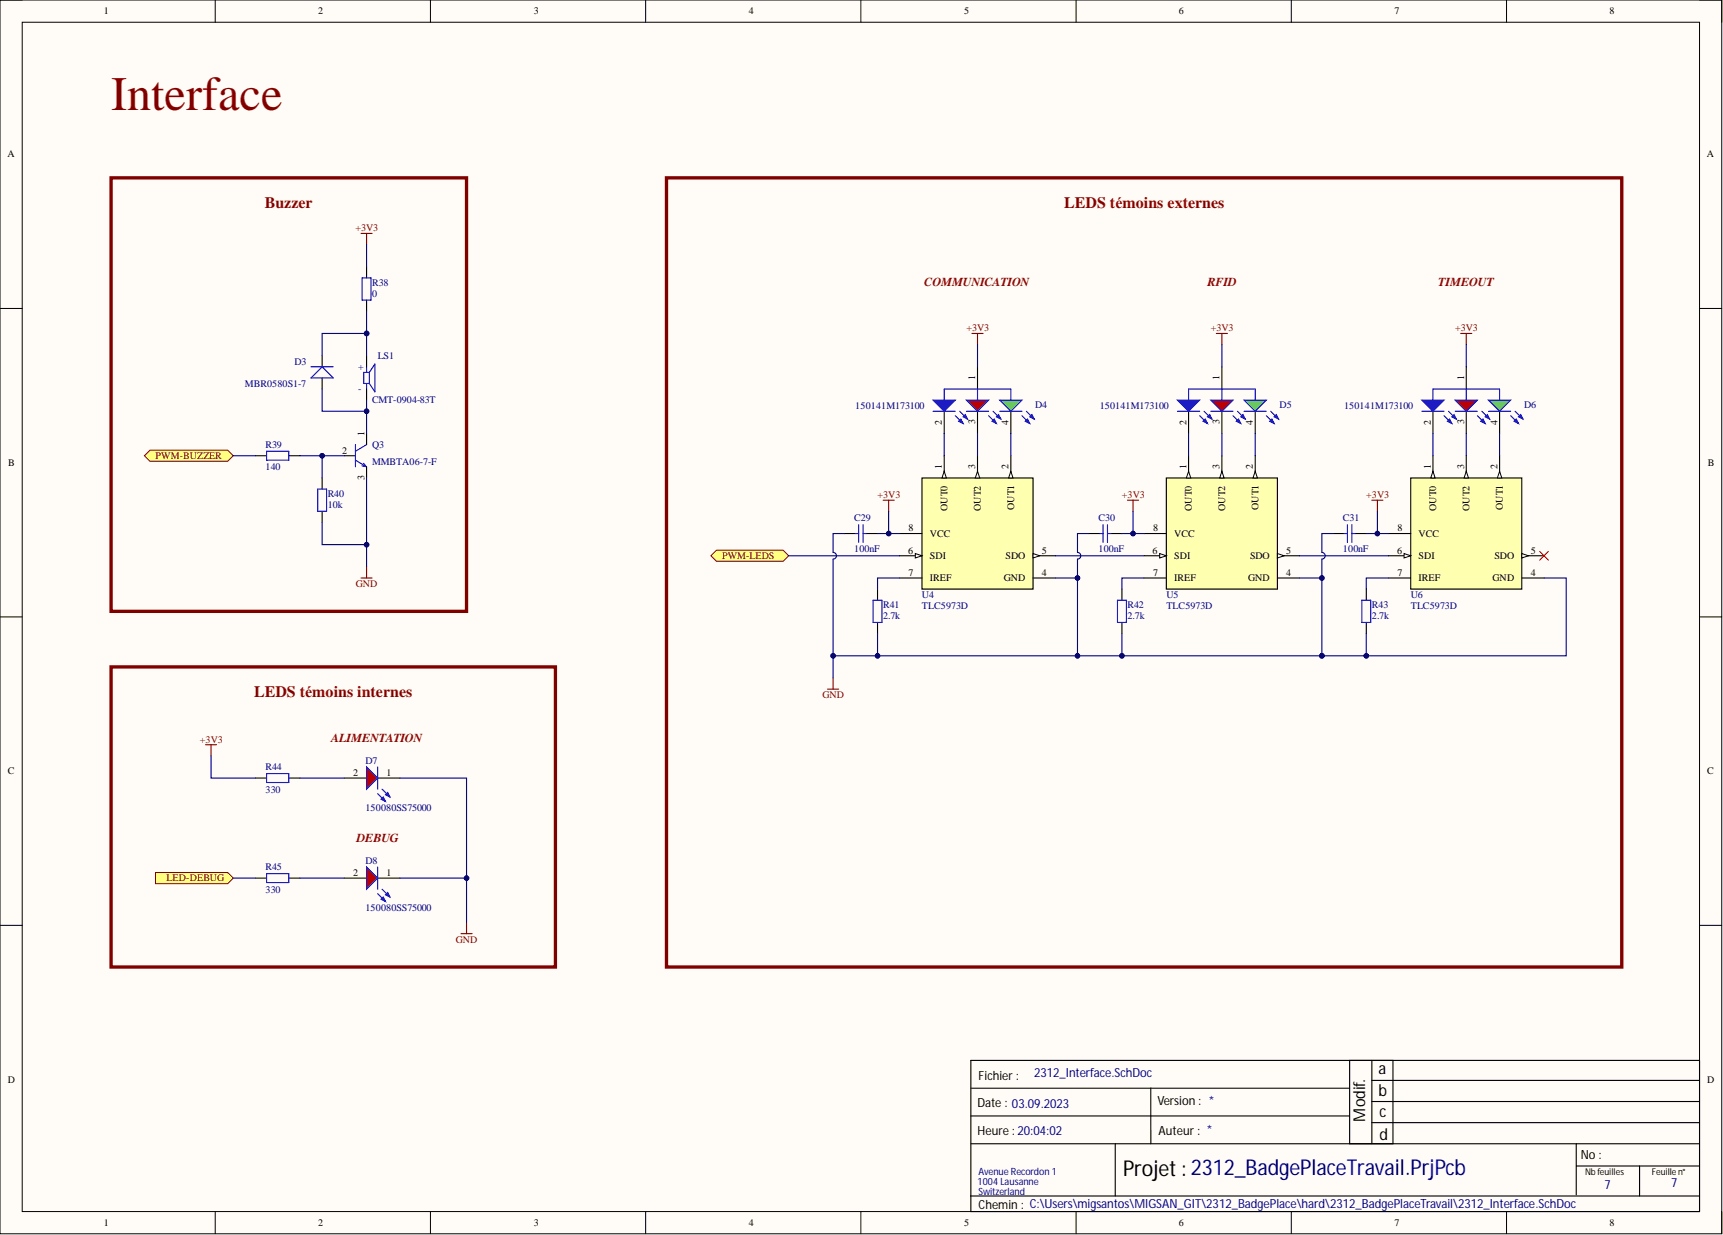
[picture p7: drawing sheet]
<svg xmlns="http://www.w3.org/2000/svg" width="393mm" height="282mm" viewBox="0 0 393 282" stroke-linecap="round" stroke-linejoin="round" font-family="sans-serif">
<path d="M0 0h393.1v281.6h-393.1z" fill-rule="evenodd" fill="#fffcf8"/>
<path d="M0 0h393.1v281.6h-393.1z" fill="none" stroke="#000" stroke-width=".23"/>
<path d="M5.1 5.1h382.9v271.4h-382.9z" fill-rule="evenodd" fill="#fffcf8"/>
<g fill="none" stroke="#000" stroke-width=".23">
<path d="M0 0h5.1M5.1 5.1h382.9v271.4h-382.9zM49.1 0v5.1M98.3 0v5.1M147.4 0v5.1M196.5 0v5.1M245.7 0v5.1M294.8 0v5.1M343.9 0v5.1M388 0h5.1v5.1M0 70.4h5.1M388 70.4h5.1"/>
<path d="M0 140.8h5.1M388 140.8h5.1M0 211.2h5.1M388 211.2h5.1M49.1 276.5v5.1M98.3 276.5v5.1M147.4 276.5v5.1M196.5 276.5v5.1M245.7 276.5v5.1M294.8 276.5v5.1M343.9 276.5v5.1M393.1 276.5v5.1"/>
</g>
<g fill="none" stroke="#000" stroke-width=".25">
<path d="M215.6 93.9v5M223.2 83.7v5.1M223.2 93.9v5M230.8 93.9v5M221.6 242h166.4v34.5h-166.4zM221.6 248.4h86.5M221.6 254.7h86.5M262.7 248.4v12.6M308.1 242v19M313.2 242v19M313.2 246.6h74.8M313.2 251.4h74.8"/>
<path d="M313.2 256.2h74.8M318 242v19M221.6 273h166.4M221.6 261h166.4M254.6 261v12M359.8 261v11.7M359.8 266.1h28.2M374.3 266.1v6.9"/>
</g>
<path d="M228.2 91.3h5.1l-2.5 2.6z" fill="#0f0"/>
<path d="M225.7 94.9l1.8 1.8M226.7 93.9l1.8 1.7M228.2 91.3h5.1l-2.5 2.6z" fill="none" stroke="#00f" stroke-width=".25"/>
<path d="M227 95.6l.5 1.1-1-.6z" fill="#00f"/>
<path d="M227 95.6l.5 1.1-1-.6z" fill="none" stroke="#00f" stroke-width=".25"/>
<path d="M228 94.6l.5 1-1-.5z" fill="#00f"/>
<path d="M215.6 91.3v-2.5h15.2v2.5M220.6 93.9h5.1M228 94.6l.5 1-1-.5z" fill="none" stroke="#00f" stroke-width=".25"/>
<path d="M220.6 91.3h5.1l-2.5 2.6z" fill="#f00"/>
<path d="M218.1 94.9l1.8 1.8M219.1 93.9l1.8 1.7M220.6 91.3h5.1l-2.5 2.6z" fill="none" stroke="#00f" stroke-width=".25"/>
<path d="M219.4 95.6l.5 1.1-1.1-.6z" fill="#00f"/>
<path d="M219.4 95.6l.5 1.1-1.1-.6z" fill="none" stroke="#00f" stroke-width=".25"/>
<path d="M220.4 94.6l.5 1-1-.5z" fill="#00f"/>
<path d="M213 93.9h5.1M220.4 94.6l.5 1-1-.5z" fill="none" stroke="#00f" stroke-width=".25"/>
<path d="M213 91.3h5.1l-2.5 2.6z" fill="#00f"/>
<path d="M213 91.3h5.1l-2.5 2.6zM233.3 94.9l1.8 1.8M234.3 93.9l1.8 1.7" fill="none" stroke="#00f" stroke-width=".25"/>
<path d="M234.6 95.6l.5 1.1-1-.6z" fill="#00f"/>
<path d="M234.6 95.6l.5 1.1-1-.6z" fill="none" stroke="#00f" stroke-width=".25"/>
<path d="M235.6 94.6l.5 1-1-.5z" fill="#00f"/>
<path d="M223.2 88.8v2.5M228.2 93.9h5.1M235.6 94.6l.5 1-1-.5z" fill="none" stroke="#00f" stroke-width=".25"/>
<path d="M271.3 93.9v5M278.9 83.7v5.1M278.9 93.9v5M286.6 93.9v5" fill="none" stroke="#000" stroke-width=".25"/>
<path d="M284 91.3h5.1l-2.5 2.6z" fill="#0f0"/>
<path d="M281.5 94.9l1.8 1.8M282.5 93.9l1.8 1.7M284 91.3h5.1l-2.5 2.6z" fill="none" stroke="#00f" stroke-width=".25"/>
<path d="M282.8 95.6l.5 1.1-1.1-.6z" fill="#00f"/>
<path d="M282.8 95.6l.5 1.1-1.1-.6z" fill="none" stroke="#00f" stroke-width=".25"/>
<path d="M283.8 94.6l.5 1-1-.5z" fill="#00f"/>
<path d="M271.3 91.3v-2.5h15.3v2.5M276.4 93.9h5.1M283.8 94.6l.5 1-1-.5z" fill="none" stroke="#00f" stroke-width=".25"/>
<path d="M276.4 91.3h5.1l-2.6 2.6z" fill="#f00"/>
<path d="M273.9 94.9l1.8 1.8M274.9 93.9l1.8 1.7M276.4 91.3h5.1l-2.6 2.6z" fill="none" stroke="#00f" stroke-width=".25"/>
<path d="M275.1 95.6l.6 1.1-1.1-.6z" fill="#00f"/>
<path d="M275.1 95.6l.6 1.1-1.1-.6z" fill="none" stroke="#00f" stroke-width=".25"/>
<path d="M276.2 94.6l.5 1-1-.5z" fill="#00f"/>
<path d="M268.8 93.9h5.1M276.2 94.6l.5 1-1-.5z" fill="none" stroke="#00f" stroke-width=".25"/>
<path d="M268.8 91.3h5.1l-2.6 2.6z" fill="#00f"/>
<path d="M268.8 91.3h5.1l-2.6 2.6zM289.1 94.9l1.8 1.8M290.1 93.9l1.8 1.7" fill="none" stroke="#00f" stroke-width=".25"/>
<path d="M290.4 95.6l.5 1.1-1-.6z" fill="#00f"/>
<path d="M290.4 95.6l.5 1.1-1-.6z" fill="none" stroke="#00f" stroke-width=".25"/>
<path d="M291.4 94.6l.5 1-1-.5z" fill="#00f"/>
<path d="M278.9 88.8v2.5M284 93.9h5.1M291.4 94.6l.5 1-1-.5z" fill="none" stroke="#00f" stroke-width=".25"/>
<path d="M327.1 93.9v5M334.7 83.7v5.1M334.7 93.9v5M342.3 93.9v5" fill="none" stroke="#000" stroke-width=".25"/>
<path d="M339.8 91.3h5.1l-2.6 2.6z" fill="#0f0"/>
<path d="M337.3 94.9l1.7 1.8M338.3 93.9l1.8 1.7M339.8 91.3h5.1l-2.6 2.6z" fill="none" stroke="#00f" stroke-width=".25"/>
<path d="M338.5 95.6l.5 1.1-1-.6z" fill="#00f"/>
<path d="M338.5 95.6l.5 1.1-1-.6z" fill="none" stroke="#00f" stroke-width=".25"/>
<path d="M339.6 94.6l.5 1-1.1-.5z" fill="#00f"/>
<path d="M327.1 91.3v-2.5h15.2v2.5M332.2 93.9h5.1M339.6 94.6l.5 1-1.1-.5z" fill="none" stroke="#00f" stroke-width=".25"/>
<path d="M332.2 91.3h5.1l-2.6 2.6z" fill="#f00"/>
<path d="M329.7 94.9l1.7 1.8M330.7 93.9l1.8 1.7M332.2 91.3h5.1l-2.6 2.6z" fill="none" stroke="#00f" stroke-width=".25"/>
<path d="M330.9 95.6l.5 1.1-1-.6z" fill="#00f"/>
<path d="M330.9 95.6l.5 1.1-1-.6z" fill="none" stroke="#00f" stroke-width=".25"/>
<path d="M331.9 94.6l.6 1-1.1-.5z" fill="#00f"/>
<path d="M324.6 93.9h5.1M331.9 94.6l.6 1-1.1-.5z" fill="none" stroke="#00f" stroke-width=".25"/>
<path d="M324.6 91.3h5.1l-2.6 2.6z" fill="#00f"/>
<path d="M324.6 91.3h5.1l-2.6 2.6zM344.9 94.9l1.8 1.8M345.9 93.9l1.8 1.7" fill="none" stroke="#00f" stroke-width=".25"/>
<path d="M346.1 95.6l.6 1.1-1.1-.6z" fill="#00f"/>
<path d="M346.1 95.6l.6 1.1-1.1-.6z" fill="none" stroke="#00f" stroke-width=".25"/>
<path d="M347.2 94.6l.5 1-1-.5z" fill="#00f"/>
<path d="M334.7 88.8v2.5M339.8 93.9h5.1M347.2 94.6l.5 1-1-.5z" fill="none" stroke="#00f" stroke-width=".25"/>
<path d="M210.5 109.1h25.3v25.4h-25.3z" fill-rule="evenodd" fill="#ffffb0"/>
<path d="M210.5 109.1h25.3v25.4h-25.3zM215.6 104v5.1" fill="none" stroke="#000" stroke-width=".25"/>
<path d="M215.6 107.6l.5 1.5h-1.1z" fill="#f8fcff"/>
<path d="M215.6 107.6l.5 1.5h-1.1z" fill="none" stroke="#000" stroke-width=".23"/>
<path d="M230.8 104v5.1" fill="none" stroke="#000" stroke-width=".25"/>
<path d="M230.8 107.6l.5 1.5h-1z" fill="#f8fcff"/>
<path d="M230.8 107.6l.5 1.5h-1z" fill="none" stroke="#000" stroke-width=".23"/>
<path d="M223.2 104v5.1" fill="none" stroke="#000" stroke-width=".25"/>
<path d="M223.2 107.6l.5 1.5h-1z" fill="#f8fcff"/>
<path d="M223.2 107.6l.5 1.5h-1z" fill="none" stroke="#000" stroke-width=".23"/>
<path d="M235.8 131.9h5.1M235.8 126.8h5.1" fill="none" stroke="#000" stroke-width=".25"/>
<path d="M235.8 126.3l1.6 .5-1.6 .6z" fill="#f8fcff"/>
<path d="M235.8 126.3l1.6 .5-1.6 .6z" fill="none" stroke="#000" stroke-width=".23"/>
<path d="M205.4 126.8h5.1" fill="none" stroke="#000" stroke-width=".25"/>
<path d="M209 126.3l1.5 .5-1.5 .6z" fill="#f8fcff"/>
<path d="M209 126.3l1.5 .5-1.5 .6z" fill="none" stroke="#000" stroke-width=".23"/>
<path d="M205.4 131.9h5.1M205.4 121.8h5.1" fill="none" stroke="#000" stroke-width=".25"/>
<path d="M266.3 109.1h25.3v25.4h-25.3z" fill-rule="evenodd" fill="#ffffb0"/>
<path d="M266.3 109.1h25.3v25.4h-25.3zM271.3 104v5.1" fill="none" stroke="#000" stroke-width=".25"/>
<path d="M271.3 107.6l.5 1.5h-1z" fill="#f8fcff"/>
<path d="M271.3 107.6l.5 1.5h-1z" fill="none" stroke="#000" stroke-width=".23"/>
<path d="M286.6 104v5.1" fill="none" stroke="#000" stroke-width=".25"/>
<path d="M286.6 107.6l.5 1.5h-1.1z" fill="#f8fcff"/>
<path d="M286.6 107.6l.5 1.5h-1.1z" fill="none" stroke="#000" stroke-width=".23"/>
<path d="M278.9 104v5.1" fill="none" stroke="#000" stroke-width=".25"/>
<path d="M278.9 107.6l.6 1.5h-1.1z" fill="#f8fcff"/>
<path d="M278.9 107.6l.6 1.5h-1.1z" fill="none" stroke="#000" stroke-width=".23"/>
<path d="M291.6 131.9h5.1M291.6 126.8h5.1" fill="none" stroke="#000" stroke-width=".25"/>
<path d="M291.6 126.3l1.5 .5-1.5 .6z" fill="#f8fcff"/>
<path d="M291.6 126.3l1.5 .5-1.5 .6z" fill="none" stroke="#000" stroke-width=".23"/>
<path d="M261.2 126.8h5.1" fill="none" stroke="#000" stroke-width=".25"/>
<path d="M264.7 126.3l1.6 .5-1.6 .6z" fill="#f8fcff"/>
<path d="M264.7 126.3l1.6 .5-1.6 .6z" fill="none" stroke="#000" stroke-width=".23"/>
<path d="M261.2 131.9h5.1M261.2 121.8h5.1" fill="none" stroke="#000" stroke-width=".25"/>
<path d="M322.1 109.1h25.3v25.4h-25.3z" fill-rule="evenodd" fill="#ffffb0"/>
<path d="M322.1 109.1h25.3v25.4h-25.3zM327.1 104v5.1" fill="none" stroke="#000" stroke-width=".25"/>
<path d="M327.1 107.6l.5 1.5h-1z" fill="#f8fcff"/>
<path d="M327.1 107.6l.5 1.5h-1z" fill="none" stroke="#000" stroke-width=".23"/>
<path d="M342.3 104v5.1" fill="none" stroke="#000" stroke-width=".25"/>
<path d="M342.3 107.6l.6 1.5h-1.1z" fill="#f8fcff"/>
<path d="M342.3 107.6l.6 1.5h-1.1z" fill="none" stroke="#000" stroke-width=".23"/>
<path d="M334.7 104v5.1" fill="none" stroke="#000" stroke-width=".25"/>
<path d="M334.7 107.6l.5 1.5h-1z" fill="#f8fcff"/>
<path d="M334.7 107.6l.5 1.5h-1z" fill="none" stroke="#000" stroke-width=".23"/>
<path d="M347.4 131.9h5.1M347.4 126.8h5.1" fill="none" stroke="#000" stroke-width=".25"/>
<path d="M347.4 126.3l1.5 .5-1.5 .6z" fill="#f8fcff"/>
<path d="M347.4 126.3l1.5 .5-1.5 .6z" fill="none" stroke="#000" stroke-width=".23"/>
<path d="M317 126.8h5.1" fill="none" stroke="#000" stroke-width=".25"/>
<path d="M320.5 126.3l1.6 .5-1.6 .6z" fill="#f8fcff"/>
<path d="M320.5 126.3l1.6 .5-1.6 .6z" fill="none" stroke="#000" stroke-width=".23"/>
<g fill="none" stroke="#000" stroke-width=".25">
<path d="M73.5 81.2v2.5M73.5 86.3v2.5M83.7 98.9v2.6M58.3 104h2.6M65.9 104h2.6M78.6 104h2.5M83.7 106.6v2.5M192.7 121.8h2.6M197.8 121.8h2.5M200.3 134.5v2.5M248.5 121.8h2.6M253.6 121.8h2.5"/>
<path d="M256.1 134.5v2.5M304.3 121.8h2.5M309.4 121.8h2.5M311.9 134.5v2.5M317 131.9h5.1M317 121.8h5.1M200.3 142.1v2.5M256.1 142.1v2.5M311.9 142.1v2.5"/>
</g>
<g fill="none" stroke="#00f" stroke-width=".25">
<path d="M71 83.7h5.1M73.5 83.7l2.6 2.6h-5.1zM60.9 103h5v2h-5zM81.1 101.5v5.1M81.1 105l2.6 1.6M82.6 106.3l1.1 .3M83 105.7l.7 .9M83.7 101.5l-2.6 1.5M196 119.7v4.1M197 119.7v4.1M251.8 119.7v4.1M252.8 119.7v4.1"/>
<path d="M307.6 119.7v4.1M308.6 119.7v4.1M195.3 121.8h.7M197 121.8h.8M199.3 137h2v5.1h-2zM251.1 121.8h.7M252.8 121.8h.8M255.1 137h2v5.1h-2zM306.8 121.8h.8M308.6 121.8h.8M310.9 137h2v5.1h-2z"/>
</g>
<g fill="none" stroke="#800000" stroke-width=".25">
<path d="M221.9 76.1h2.5M223.2 76.1v2.5M277.7 76.1h2.5M278.9 76.1v2.5M333.5 76.1h2.5M334.7 76.1v2.5M201.6 114.2h2.5M202.9 114.2v2.5M257.4 114.2h2.5M258.7 114.2v2.5M313.2 114.2h2.5M314.4 114.2v2.5"/>
<path d="M82.4 131.9h2.6M83.7 129.4v2.5M188.9 157.3h2.6M190.2 154.8v2.5"/>
</g>
<path d="M351.5 125.8l2 2.1M353.5 125.8l-2 2.1" fill="none" stroke="#f00" stroke-width=".23"/>
<path d="M34.2 102.7h17.8l1.3 1.3-1.3 1.3h-17.8l-1.2-1.3z" fill-rule="evenodd" fill="#ffff80"/>
<path d="M34.2 102.7h17.8l1.3 1.3-1.3 1.3h-17.8l-1.2-1.3z" fill="none" stroke="#800000" stroke-width=".23"/>
<path d="M82.4 53.3h2.6M83.7 53.3v2.5" fill="none" stroke="#800000" stroke-width=".25"/>
<path d="M82.7 63.4h2v5.1h-2zM83.7 83.7v1.3M83.7 87.5v1.3M84.3 85h-1.2v2.5h1.2M84.3 85v2.5M84.3 85l1.3-1.9v6.3l-1.3-1.9" fill="none" stroke="#00f" stroke-width=".25"/>
<path d="M83.7 60.9v2.5M83.7 68.5v2.5M83.7 81.2v2.5M83.7 88.8v2.5" fill="none" stroke="#000" stroke-width=".25"/>
<path d="M25.4 40.6h81.1v98.9h-81.1zM152.2 40.6h218v180.1h-218z" fill="none" stroke="#800000" stroke-width=".76"/>
<path d="M163.6 125.6h15.2l1.2 1.2-1.2 1.3h-15.2l-1.3-1.3z" fill-rule="evenodd" fill="#ffff80"/>
<path d="M163.6 125.6h15.2l1.2 1.2-1.2 1.3h-15.2l-1.3-1.3z" fill="none" stroke="#800000" stroke-width=".23"/>
<path d="M73.5 109.1v2.5M73.5 116.7v2.5M78.6 177.6h5.1M86.2 177.6h5.1" fill="none" stroke="#000" stroke-width=".25"/>
<path d="M72.5 111.6h2.1v5.1h-2.1z" fill="none" stroke="#00f" stroke-width=".25"/>
<path d="M25.4 152.2h101.4v68.5h-101.4z" fill="none" stroke="#800000" stroke-width=".76"/>
<path d="M83.7 175l2.5 2.6-2.5 2.5z" fill="#f00"/>
<path d="M83.7 175l2.5 2.6-2.5 2.5zM86.2 181.1l1.8 1.8M87.2 180.1l1.8 1.8" fill="none" stroke="#00f" stroke-width=".25"/>
<path d="M88.5 180.9l.5 1-1-.5z" fill="#00f"/>
<path d="M88.5 180.9l.5 1-1-.5z" fill="none" stroke="#00f" stroke-width=".25"/>
<path d="M87.5 181.9l.5 1-1-.5z" fill="#00f"/>
<path d="M60.9 176.6h5v2h-5zM86.2 175v5.1M87.5 181.9l.5 1-1-.5z" fill="none" stroke="#00f" stroke-width=".25"/>
<path d="M58.3 177.6h2.6M65.9 177.6h2.6M78.6 200.4h5.1M86.2 200.4h5.1" fill="none" stroke="#000" stroke-width=".25"/>
<path d="M46.9 170h2.5M48.2 170v2.5M105.2 213.1h2.6M106.5 210.6v2.5" fill="none" stroke="#800000" stroke-width=".25"/>
<path d="M83.7 197.9l2.5 2.5-2.5 2.6z" fill="#f00"/>
<path d="M83.7 197.9l2.5 2.5-2.5 2.6zM86.2 204l1.8 1.7M87.2 203l1.8 1.7" fill="none" stroke="#00f" stroke-width=".25"/>
<path d="M88.5 203.7l.5 1-1-.5z" fill="#00f"/>
<path d="M88.5 203.7l.5 1-1-.5z" fill="none" stroke="#00f" stroke-width=".25"/>
<path d="M87.5 204.7l.5 1-1-.5z" fill="#00f"/>
<path d="M60.9 199.4h5v2h-5zM86.2 197.9v5.1M87.5 204.7l.5 1-1-.5z" fill="none" stroke="#00f" stroke-width=".25"/>
<path d="M58.3 200.4h2.6M65.9 200.4h2.6" fill="none" stroke="#000" stroke-width=".25"/>
<path d="M35.5 199.1h16.5l1.3 1.3-1.3 1.3h-16.5z" fill-rule="evenodd" fill="#ffff80"/>
<path d="M35.5 199.1h16.5l1.3 1.3-1.3 1.3h-16.5z" fill="none" stroke="#800000" stroke-width=".23"/>
<g fill="none" stroke="#000080" stroke-width=".25">
<path d="M223.2 78.6v5.1M278.9 78.6v5.1M334.7 78.6v5.1M215.6 98.9v5.1M223.2 98.9v5.1M230.8 98.9v5.1M271.3 98.9v5.1M278.9 98.9v5.1M286.6 98.9v5.1M327.1 98.9v5.1M334.7 98.9v5.1M342.3 98.9v5.1"/>
<path d="M202.9 116.7v5.1M205.4 131.9h-5.1v2.6M317 131.9h-5.1v2.6"/>
</g>
<circle cx="202.9" cy="121.8" r=".51" fill="#000080"/>
<circle cx="202.9" cy="121.8" r=".51" fill="none" stroke="#000080" stroke-width=".23"/>
<path d="M314.4 116.7v5.1" fill="none" stroke="#000080" stroke-width=".25"/>
<circle cx="314.5" cy="121.8" r=".51" fill="#000080"/>
<circle cx="314.5" cy="121.8" r=".51" fill="none" stroke="#000080" stroke-width=".23"/>
<path d="M258.7 116.7v5.1M240.9 126.8h20.3M261.2 131.9h-5.1v2.6" fill="none" stroke="#000080" stroke-width=".25"/>
<circle cx="258.7" cy="121.8" r=".51" fill="#000080"/>
<circle cx="258.7" cy="121.8" r=".51" fill="none" stroke="#000080" stroke-width=".23"/>
<path d="M296.7 126.8h20.3M304.3 121.8h-2.5v4.3a.76 .76 0 0 1 .7 .7 .76 .76 0 0 1-.7 .8v4.3" fill="none" stroke="#000080" stroke-width=".25"/>
<circle cx="301.8" cy="131.9" r=".51" fill="#000080"/>
<circle cx="301.8" cy="131.9" r=".51" fill="none" stroke="#000080" stroke-width=".23"/>
<path d="M73.5 88.8v5.1h10.2v5" fill="none" stroke="#000080" stroke-width=".25"/>
<circle cx="83.7" cy="93.9" r=".51" fill="#000080"/>
<circle cx="83.7" cy="93.9" r=".51" fill="none" stroke="#000080" stroke-width=".23"/>
<path d="M83.7 91.3v2.6" fill="none" stroke="#000080" stroke-width=".25"/>
<circle cx="83.7" cy="93.9" r=".51" fill="#000080"/>
<circle cx="83.7" cy="93.9" r=".51" fill="none" stroke="#000080" stroke-width=".23"/>
<path d="M83.7 76.1h-10.2v5.1" fill="none" stroke="#000080" stroke-width=".25"/>
<circle cx="83.7" cy="76.1" r=".51" fill="#000080"/>
<circle cx="83.7" cy="76.1" r=".51" fill="none" stroke="#000080" stroke-width=".23"/>
<path d="M83.7 76.1v5.1" fill="none" stroke="#000080" stroke-width=".25"/>
<circle cx="83.7" cy="76.1" r=".51" fill="#000080"/>
<circle cx="83.7" cy="76.1" r=".51" fill="none" stroke="#000080" stroke-width=".23"/>
<path d="M83.7 55.8v5.1M83.7 71v5.1" fill="none" stroke="#000080" stroke-width=".25"/>
<circle cx="83.7" cy="76.1" r=".51" fill="#000080"/>
<circle cx="83.7" cy="76.1" r=".51" fill="none" stroke="#000080" stroke-width=".23"/>
<path d="M311.9 144.6v5.1" fill="none" stroke="#000080" stroke-width=".25"/>
<circle cx="311.9" cy="149.7" r=".51" fill="#000080"/>
<circle cx="311.9" cy="149.7" r=".51" fill="none" stroke="#000080" stroke-width=".23"/>
<path d="M246 131.9v17.8h-45.7v-5.1" fill="none" stroke="#000080" stroke-width=".25"/>
<circle cx="246" cy="131.9" r=".51" fill="#000080"/>
<circle cx="246" cy="131.9" r=".51" fill="none" stroke="#000080" stroke-width=".23"/>
<circle cx="246" cy="149.7" r=".51" fill="#000080"/>
<circle cx="246" cy="149.7" r=".51" fill="none" stroke="#000080" stroke-width=".23"/>
<circle cx="200.3" cy="149.7" r=".51" fill="#000080"/>
<circle cx="200.3" cy="149.7" r=".51" fill="none" stroke="#000080" stroke-width=".23"/>
<path d="M53.3 104h5M73.5 104v5.1M180 126.8h25.4" fill="none" stroke="#000080" stroke-width=".25"/>
<circle cx="73.5" cy="104" r=".51" fill="#000080"/>
<circle cx="73.5" cy="104" r=".51" fill="none" stroke="#000080" stroke-width=".23"/>
<path d="M73.5 119.2v5.1h10.2" fill="none" stroke="#000080" stroke-width=".25"/>
<circle cx="83.7" cy="124.3" r=".51" fill="#000080"/>
<circle cx="83.7" cy="124.3" r=".51" fill="none" stroke="#000080" stroke-width=".23"/>
<path d="M190.2 149.7h10.1" fill="none" stroke="#000080" stroke-width=".25"/>
<circle cx="190.2" cy="149.7" r=".51" fill="#000080"/>
<circle cx="190.2" cy="149.7" r=".51" fill="none" stroke="#000080" stroke-width=".23"/>
<circle cx="200.3" cy="149.7" r=".51" fill="#000080"/>
<circle cx="200.3" cy="149.7" r=".51" fill="none" stroke="#000080" stroke-width=".23"/>
<path d="M296.7 131.9h5.1v17.8" fill="none" stroke="#000080" stroke-width=".25"/>
<circle cx="301.8" cy="131.9" r=".51" fill="#000080"/>
<circle cx="301.8" cy="131.9" r=".51" fill="none" stroke="#000080" stroke-width=".23"/>
<circle cx="301.8" cy="149.7" r=".51" fill="#000080"/>
<circle cx="301.8" cy="149.7" r=".51" fill="none" stroke="#000080" stroke-width=".23"/>
<path d="M256.1 144.6v5.1" fill="none" stroke="#000080" stroke-width=".25"/>
<circle cx="256.1" cy="149.7" r=".51" fill="#000080"/>
<circle cx="256.1" cy="149.7" r=".51" fill="none" stroke="#000080" stroke-width=".23"/>
<path d="M68.5 104h10.1" fill="none" stroke="#000080" stroke-width=".25"/>
<circle cx="73.5" cy="104" r=".51" fill="#000080"/>
<circle cx="73.5" cy="104" r=".51" fill="none" stroke="#000080" stroke-width=".23"/>
<path d="M83.7 109.1v20.3" fill="none" stroke="#000080" stroke-width=".25"/>
<circle cx="83.7" cy="124.3" r=".51" fill="#000080"/>
<circle cx="83.7" cy="124.3" r=".51" fill="none" stroke="#000080" stroke-width=".23"/>
<path d="M192.7 121.8h-2.5v4.3a.76 .76 0 0 1 .8 .7 .76 .76 0 0 1-.8 .8v27.2" fill="none" stroke="#000080" stroke-width=".25"/>
<circle cx="190.2" cy="149.7" r=".51" fill="#000080"/>
<circle cx="190.2" cy="149.7" r=".51" fill="none" stroke="#000080" stroke-width=".23"/>
<path d="M200.3 121.8h5.1" fill="none" stroke="#000080" stroke-width=".25"/>
<circle cx="202.9" cy="121.8" r=".51" fill="#000080"/>
<circle cx="202.9" cy="121.8" r=".51" fill="none" stroke="#000080" stroke-width=".23"/>
<path d="M248.5 121.8h-2.5v4.3a.76 .76 0 0 1 .7 .7 .76 .76 0 0 1-.7 .8v4.3h-5.1" fill="none" stroke="#000080" stroke-width=".25"/>
<circle cx="246" cy="131.9" r=".51" fill="#000080"/>
<circle cx="246" cy="131.9" r=".51" fill="none" stroke="#000080" stroke-width=".23"/>
<path d="M246 149.7h55.8" fill="none" stroke="#000080" stroke-width=".25"/>
<circle cx="246" cy="149.7" r=".51" fill="#000080"/>
<circle cx="246" cy="149.7" r=".51" fill="none" stroke="#000080" stroke-width=".23"/>
<circle cx="256.1" cy="149.7" r=".51" fill="#000080"/>
<circle cx="256.1" cy="149.7" r=".51" fill="none" stroke="#000080" stroke-width=".23"/>
<circle cx="301.8" cy="149.7" r=".51" fill="#000080"/>
<circle cx="301.8" cy="149.7" r=".51" fill="none" stroke="#000080" stroke-width=".23"/>
<path d="M256.1 121.8h5.1" fill="none" stroke="#000080" stroke-width=".25"/>
<circle cx="258.7" cy="121.8" r=".51" fill="#000080"/>
<circle cx="258.7" cy="121.8" r=".51" fill="none" stroke="#000080" stroke-width=".23"/>
<path d="M352.5 131.9h5.1v17.8h-55.8" fill="none" stroke="#000080" stroke-width=".25"/>
<circle cx="311.9" cy="149.7" r=".51" fill="#000080"/>
<circle cx="311.9" cy="149.7" r=".51" fill="none" stroke="#000080" stroke-width=".23"/>
<circle cx="301.8" cy="149.7" r=".51" fill="#000080"/>
<circle cx="301.8" cy="149.7" r=".51" fill="none" stroke="#000080" stroke-width=".23"/>
<path d="M311.9 121.8h5.1" fill="none" stroke="#000080" stroke-width=".25"/>
<circle cx="314.5" cy="121.8" r=".51" fill="#000080"/>
<circle cx="314.5" cy="121.8" r=".51" fill="none" stroke="#000080" stroke-width=".23"/>
<path d="M48.2 172.5v5.1h10.1M68.5 177.6h10.1M91.3 177.6h15.2v22.8M53.3 200.4h5M68.5 200.4h10.1" fill="none" stroke="#000080" stroke-width=".25"/>
<circle cx="106.5" cy="200.4" r=".51" fill="#000080"/>
<circle cx="106.5" cy="200.4" r=".51" fill="none" stroke="#000080" stroke-width=".23"/>
<path d="M91.3 200.4h15.2v10.2" fill="none" stroke="#000080" stroke-width=".25"/>
<circle cx="106.5" cy="200.4" r=".51" fill="#000080"/>
<circle cx="106.5" cy="200.4" r=".51" fill="none" stroke="#000080" stroke-width=".23"/>
<text font-size="11" fill="#980000" x="25.4" y="25">Interface</text>
<text font-size="5" x="256.4" y="268.3">Projet :2312_BadgePlaceTravail.PrjPcb</text>
<g font-size="3.7">
<text x="314.7" y="245.1">a</text>
<text x="314.7" y="250.1">b</text>
<text x="311.7" y="256" transform="rotate(-90 311.7 256)">Modif.</text>
<text x="315" y="255">c</text>
<text x="315" y="260.3">d</text>
</g>
<g font-size="3.6" fill="#980000">
<text x="60.4" y="47.4">Buzzer</text>
<text x="242.9" y="47.4">LEDS témoins externes</text>
<text x="58" y="159.1">LEDS témoins internes</text>
</g>
<g font-size="2.9" fill="#000080">
<text x="236.1" y="245.8">2312_Interface.SchDoc</text>
<text x="366.3" y="271.4">7</text>
<text x="381.5" y="270.9">7</text>
</g>
<g font-size="2.9">
<text x="223.4" y="246.6">Fichier :</text>
<text x="223.2" y="252.7">Date : 03.09.2023</text>
<text x="264.2" y="252.2">Version : *</text>
<text x="223.2" y="259">Heure : 20:04:02</text>
<text x="264.5" y="259">Auteur : *</text>
<text x="360.9" y="264.6">No :</text>
<text x="223.4" y="276">Chemin : C:\Users\migsantos\MIGSAN_GIT\2312_BadgePlace\hard\2312_BadgePlaceTravail\2312_Interface.SchDoc</text>
</g>
<g font-size="2.8" fill="#980000">
<text x="211" y="65.4">COMMUNICATION</text>
<text x="275.7" y="65.4">RFID</text>
<text x="328.3" y="65.4">TIMEOUT</text>
<text x="75.6" y="169.4">ALIMENTATION</text>
<text x="81.4" y="192.2">DEBUG</text>
</g>
<g font-size="2.3">
<text x="23.7" y="3.3">1</text>
<text x="72.6" y="3.3">2</text>
<text x="121.9" y="3.3">3</text>
<text x="170.9" y="3.3">4</text>
<text x="220.1" y="3.3">5</text>
<text x="269.1" y="3.3">6</text>
<text x="318.3" y="3.3">7</text>
<text x="367.4" y="3.3">8</text>
<text x="1.7" y="35.9">A</text>
<text x="389.7" y="35.9">A</text>
<text x="222.7" y="86.8" transform="rotate(-90 222.7 86.8)">1</text>
<text x="278.4" y="86.8" transform="rotate(-90 278.4 86.8)">1</text>
<text x="334.2" y="86.8" transform="rotate(-90 334.2 86.8)">1</text>
<text x="83.2" y="99.4" transform="rotate(-90 83.2 99.4)">1</text>
<text x="215" y="96.9" transform="rotate(-90 215 96.9)">2</text>
<text x="222.7" y="96.8" transform="rotate(-90 222.7 96.8)">3</text>
<text x="230.3" y="97" transform="rotate(-90 230.3 97)">4</text>
<text x="270.8" y="96.9" transform="rotate(-90 270.8 96.9)">2</text>
<text x="278.4" y="96.8" transform="rotate(-90 278.4 96.8)">3</text>
<text x="286" y="97" transform="rotate(-90 286 97)">4</text>
<text x="326.6" y="96.9" transform="rotate(-90 326.6 96.9)">2</text>
<text x="334.2" y="96.8" transform="rotate(-90 334.2 96.8)">3</text>
<text x="341.8" y="97" transform="rotate(-90 341.8 97)">4</text>
<text x="1.9" y="106.4">B</text>
<text x="78.1" y="103.5">2</text>
<text x="215" y="107.1" transform="rotate(-90 215 107.1)">1</text>
<text x="222.7" y="107.1" transform="rotate(-90 222.7 107.1)">3</text>
<text x="230.3" y="107.1" transform="rotate(-90 230.3 107.1)">2</text>
<text x="270.8" y="107.1" transform="rotate(-90 270.8 107.1)">1</text>
<text x="278.4" y="107.1" transform="rotate(-90 278.4 107.1)">3</text>
<text x="286" y="107.1" transform="rotate(-90 286 107.1)">2</text>
<text x="326.6" y="107.1" transform="rotate(-90 326.6 107.1)">1</text>
<text x="334.2" y="107.1" transform="rotate(-90 334.2 107.1)">3</text>
<text x="341.8" y="107.1" transform="rotate(-90 341.8 107.1)">2</text>
<text x="389.8" y="106.4">B</text>
<text x="83.2" y="109.5" transform="rotate(-90 83.2 109.5)">3</text>
<text x="216.3" y="116.6" transform="rotate(-90 216.3 116.6)">OUT0</text>
<text x="223.9" y="116.6" transform="rotate(-90 223.9 116.6)">OUT2</text>
<text x="231.5" y="116.4" transform="rotate(-90 231.5 116.4)">OUT1</text>
<text x="272.1" y="116.6" transform="rotate(-90 272.1 116.6)">OUT0</text>
<text x="279.7" y="116.6" transform="rotate(-90 279.7 116.6)">OUT2</text>
<text x="287.3" y="116.4" transform="rotate(-90 287.3 116.4)">OUT1</text>
<text x="327.9" y="116.6" transform="rotate(-90 327.9 116.6)">OUT0</text>
<text x="335.5" y="116.6" transform="rotate(-90 335.5 116.6)">OUT2</text>
<text x="343.1" y="116.4" transform="rotate(-90 343.1 116.4)">OUT1</text>
<text x="207.4" y="121.3">8</text>
<text x="212.3" y="122.5">VCC</text>
<text x="263.2" y="121.3">8</text>
<text x="268" y="122.5">VCC</text>
<text x="319" y="121.3">8</text>
<text x="323.8" y="122.5">VCC</text>
<text x="207.4" y="126.3">6</text>
<text x="207.4" y="131.4">7</text>
<text x="212.3" y="127.6">SDI</text>
<text x="229.6" y="127.6">SDO</text>
<text x="237.9" y="131.4">4</text>
<text x="237.9" y="126.3">5</text>
<text x="263.1" y="126.3">6</text>
<text x="263.2" y="131.4">7</text>
<text x="268" y="127.6">SDI</text>
<text x="285.4" y="127.6">SDO</text>
<text x="293.7" y="131.4">4</text>
<text x="293.7" y="126.3">5</text>
<text x="318.9" y="126.3">6</text>
<text x="319" y="131.4">7</text>
<text x="323.8" y="127.6">SDI</text>
<text x="341.2" y="127.6">SDO</text>
<text x="349.4" y="131.4">4</text>
<text x="349.4" y="126.3">5</text>
<text x="212.3" y="132.7">IREF</text>
<text x="229.2" y="132.7">GND</text>
<text x="268" y="132.7">IREF</text>
<text x="284.9" y="132.7">GND</text>
<text x="323.8" y="132.7">IREF</text>
<text x="340.7" y="132.7">GND</text>
<text x="1.8" y="176.7">C</text>
<text x="80.6" y="177.1">2</text>
<text x="88.2" y="177.1">1</text>
<text x="389.8" y="176.7">C</text>
<text x="80.6" y="199.9">2</text>
<text x="88.2" y="199.9">1</text>
<text x="1.8" y="247.2">D</text>
<text x="389.8" y="247.2">D</text>
<text x="23.7" y="279.8">1</text>
<text x="72.6" y="279.8">2</text>
<text x="121.9" y="279.8">3</text>
<text x="170.9" y="279.8">4</text>
<text x="220.1" y="279.8">5</text>
<text x="269.1" y="279.8">6</text>
<text x="318.3" y="279.8">7</text>
<text x="367.4" y="279.8">8</text>
</g>
<g font-size="2.3" fill="#800000">
<text x="81.1" y="52.8">+3V3</text>
<text x="220.6" y="75.6">+3V3</text>
<text x="276.4" y="75.6">+3V3</text>
<text x="332.2" y="75.6">+3V3</text>
<text x="35.5" y="104.8">PWM-BUZZER</text>
<text x="200.3" y="113.7">+3V3</text>
<text x="256.1" y="113.7">+3V3</text>
<text x="311.9" y="113.7">+3V3</text>
<text x="164.8" y="127.6">PWM-LEDS</text>
<text x="81.2" y="133.9">GND</text>
<text x="187.7" y="159.3">GND</text>
<text x="45.6" y="169.5">+3V3</text>
<text x="38" y="201.2">LED-DEBUG</text>
<text x="104.1" y="215.1">GND</text>
</g>
<g font-size="2.3" fill="#000080">
<text x="85" y="65.2">R38</text>
<text x="85" y="67.7">0</text>
<text x="67.2" y="83.2">D3</text>
<text x="86.2" y="81.9">LS1</text>
<text x="55.9" y="88.3">MBR0580S1-7</text>
<text x="81.7" y="84.5">+</text>
<text x="81.7" y="89.6">-</text>
<text x="85" y="92.1">CMT-0904-83T</text>
<text x="195.3" y="93.4">150141M173100</text>
<text x="236.3" y="93.1">D4</text>
<text x="251.1" y="93.4">150141M173100</text>
<text x="292.1" y="93.1">D5</text>
<text x="306.8" y="93.4">150141M173100</text>
<text x="347.9" y="93.1">D6</text>
<text x="60.6" y="107.3">140</text>
<text x="60.6" y="102.2">R39</text>
<text x="85" y="102.2">Q3</text>
<text x="85" y="106">MMBTA06-7-F</text>
<text x="74.8" y="113.4">R40</text>
<text x="74.8" y="115.9">10k</text>
<text x="195" y="119">C29</text>
<text x="250.8" y="119">C30</text>
<text x="306.6" y="119">C31</text>
<text x="195" y="126.1">100nF</text>
<text x="250.8" y="126.1">100nF</text>
<text x="306.6" y="126.1">100nF</text>
<text x="210.5" y="136.5">U4</text>
<text x="266.3" y="136.5">U5</text>
<text x="322.1" y="136.5">U6</text>
<text x="201.6" y="141.3">2.7k</text>
<text x="201.6" y="138.8">R41</text>
<text x="210.5" y="139">TLC5973D</text>
<text x="257.4" y="141.3">2.7k</text>
<text x="257.4" y="138.8">R42</text>
<text x="266.3" y="139">TLC5973D</text>
<text x="313.2" y="141.3">2.7k</text>
<text x="313.2" y="138.8">R43</text>
<text x="322.1" y="139">TLC5973D</text>
<text x="60.6" y="175.8">R44</text>
<text x="83.4" y="174.3">D7</text>
<text x="60.6" y="180.9">330</text>
<text x="83.4" y="185.2">150080SS75000</text>
<text x="83.4" y="197.1">D8</text>
<text x="60.6" y="203.7">330</text>
<text x="60.6" y="198.6">R45</text>
<text x="83.4" y="208">150080SS75000</text>
<text x="223.4" y="268.1">Avenue Recordon 1</text>
<text x="223.2" y="270.3">1004 Lausanne</text>
<text x="223.4" y="272.6">Switzerland</text>
</g>
<g font-size="2.1">
<text x="361.9" y="268.1">Nb feuilles</text>
<text x="377.1" y="268.1">Feuillen°</text>
</g>
</svg>
